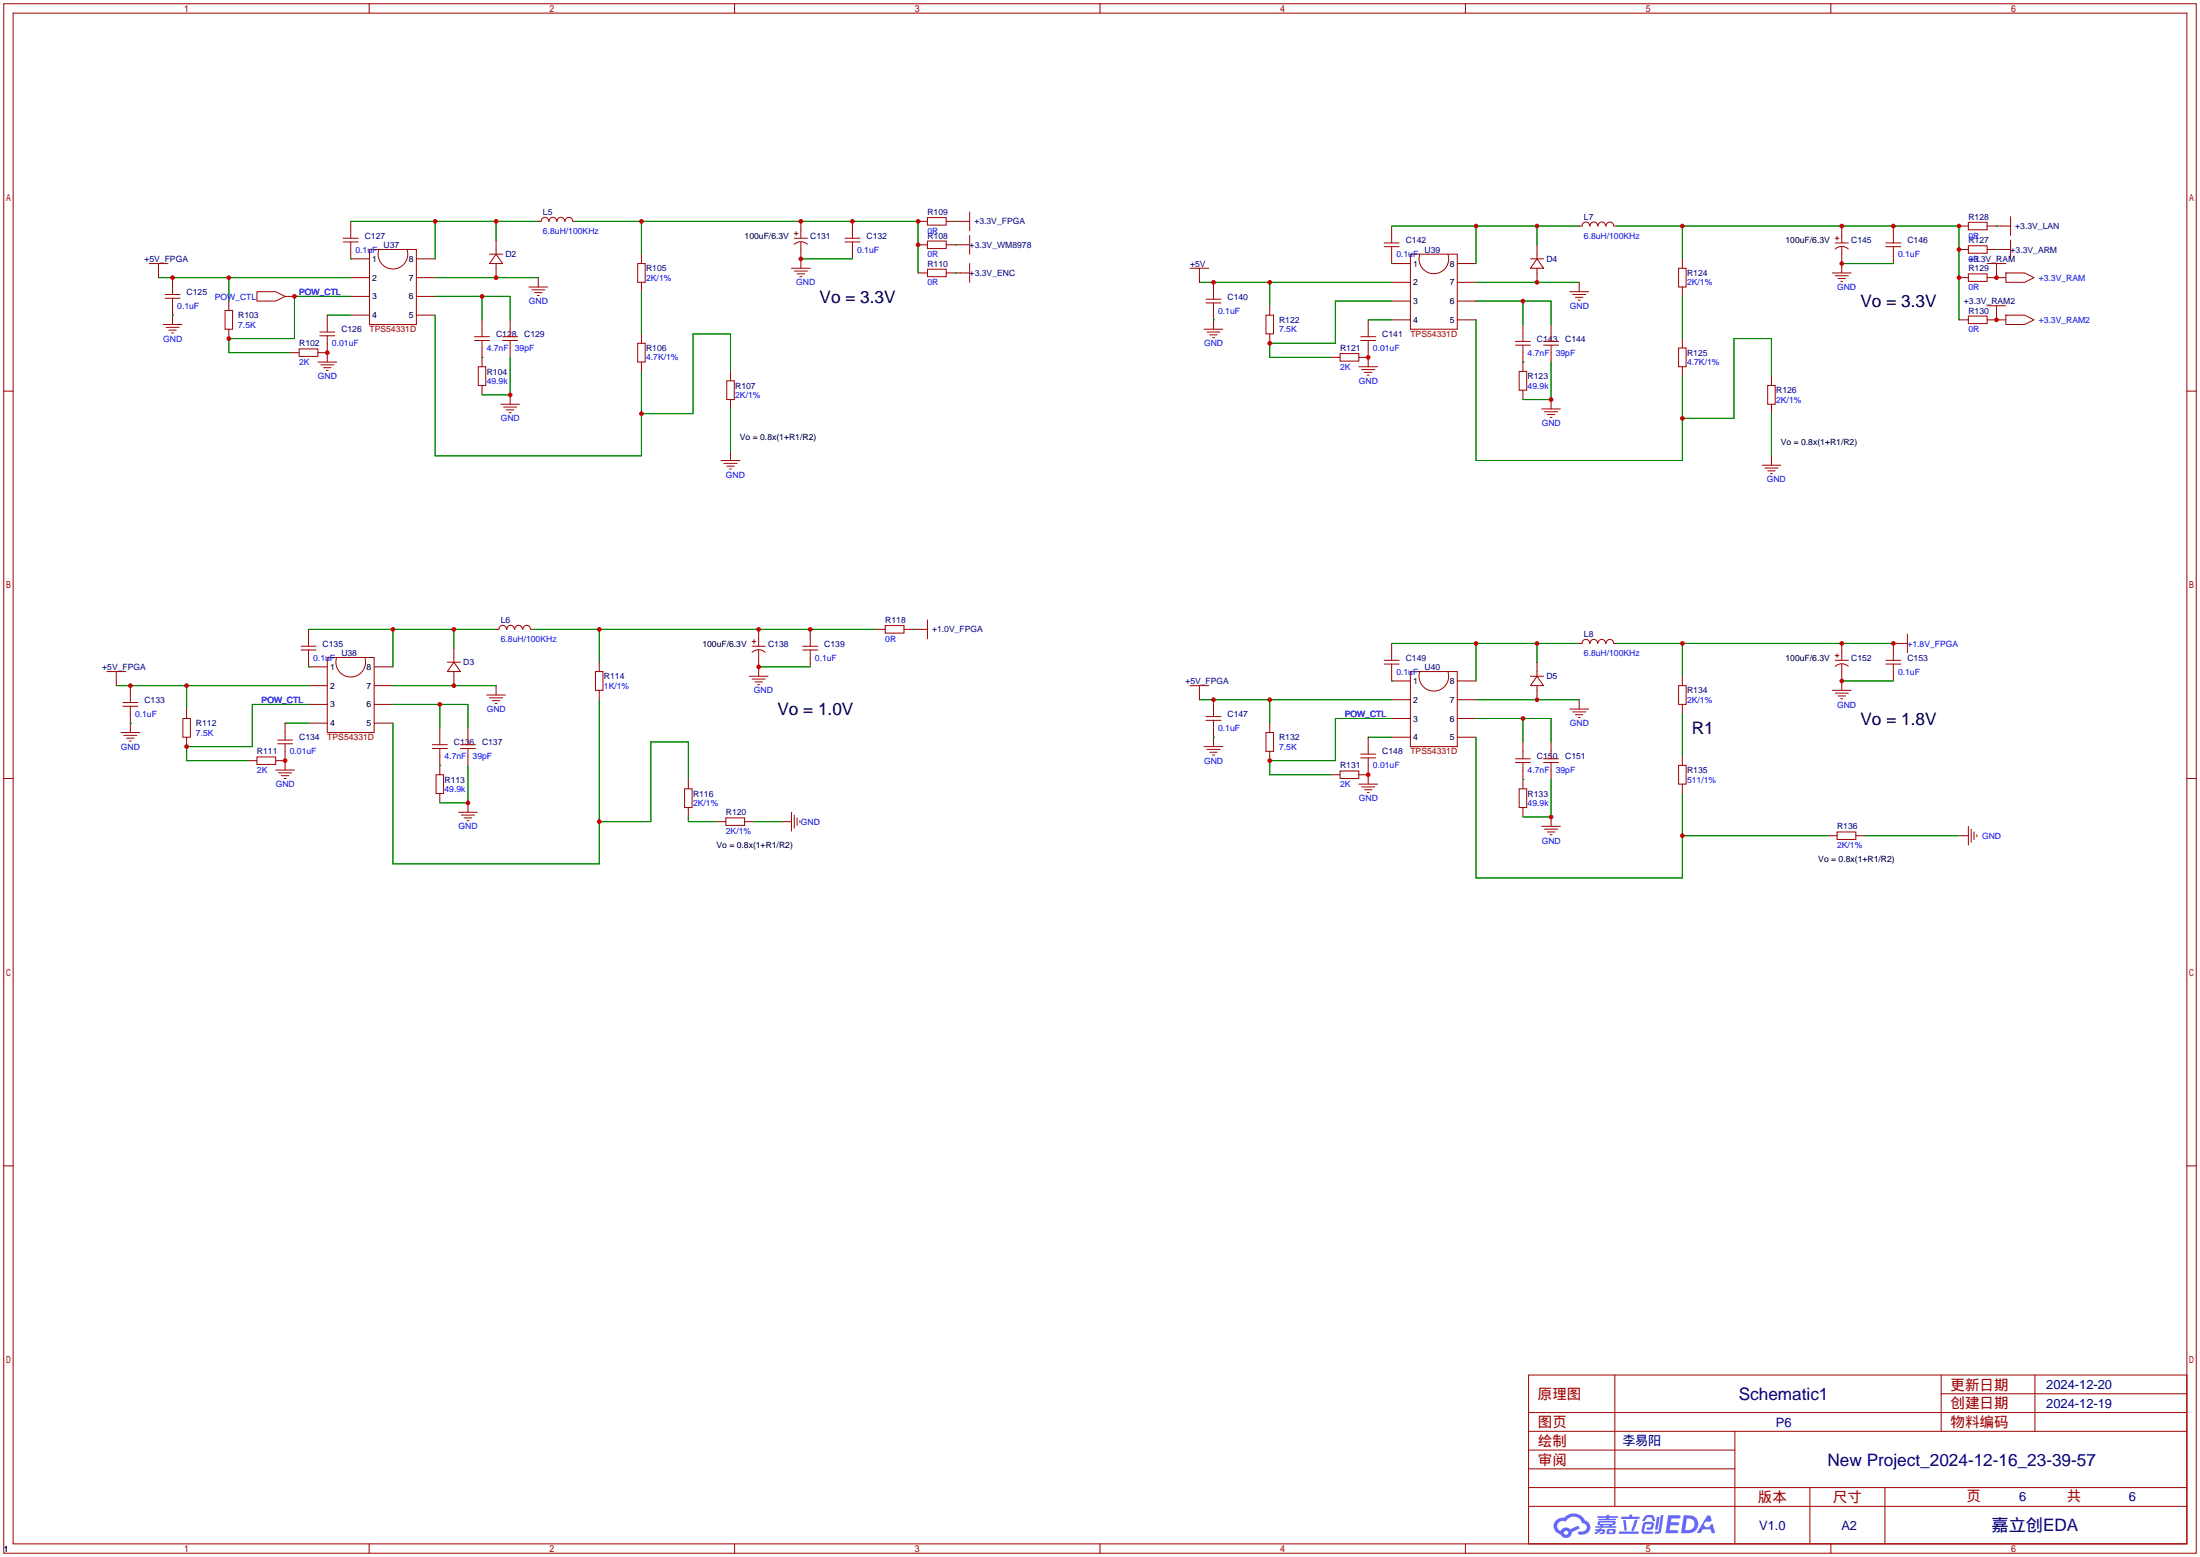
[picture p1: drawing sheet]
<svg xmlns="http://www.w3.org/2000/svg" width="596mm" height="422mm" viewBox="0 0 596 422" stroke-linecap="round" stroke-linejoin="round" font-family="sans-serif">
<g fill="none" stroke="#a10000" stroke-width=".27">
<path d="M1 1h593.9v419.6h-593.9zM3.6 3.6h588.7v414.5h-588.7zM100 1v2.6M199 1v2.6M297.9 1v2.6M396.9 1v2.6M495.9 1v2.6M1 105.9h2.6M592.3 105.9h2.6M1 210.8h2.6M592.3 210.8h2.6M1 315.7h2.6"/>
<path d="M592.3 315.7h2.6M414 372.4h178.3v45.7h-178.3zM437.4 372.4v35.5M525.8 372.4v15.2M525.8 377.4h66.5M551.2 372.4v15.2M414 392.7h55.9M414 387.6h178.3M414 397.8h55.9M414 382.5h178.3M469.9 387.6v30.5M100 418.1v2.5"/>
<path d="M199 418.1v2.5M297.9 418.1v2.5M396.9 418.1v2.5M414 407.9h178.3M414 402.8h178.3M490.2 402.8v15.3M495.9 418.1v2.5M510.5 402.8v15.3"/>
</g>
<g fill="#5487ff">
<path d="M451.8 410.3h2.7a.48 .48 0 0 1 .7 .5 .48 .48 0 0 1-.7 .4h-1.8l-.1 1 2.1 .1a.46 .46 0 0 1 .1 .6 .46 .46 0 0 1-.6 .2h-1.8l-.2 1.3h1.9a.43 .43 0 0 1 .5 .4 .43 .43 0 0 1-.5 .4h-3z"/>
<path d="M462.4 410.4h.8l.4 1.4-.7 .4a.84 .84 0 0 0-1.2 .2 .84 .84 0 0 0 .3 1.2 .84 .84 0 0 0 1.2-.4l.1-.3 .6-.3 .7 2.6h-1l-.3-1.1h-2.1l-.6 1.1h-1z"/>
<path d="M448.8 410.8h.7l-.5 3.2a.36 .36 0 0 1-.4 .3 .36 .36 0 0 1-.3-.3z"/>
<path d="M449.8 410.3h.8l-.7 4.3a1.04 1.04 0 0 1-1.8 .4l.2-.2 .8-.1 .1-.1z"/>
<path d="M445.5 410.6l.7-.3h1.4l.3 .3 .4 1.2-.7 .1-.3-1h-1l-.8 1h-.7z"/>
<path d="M445.1 412.5l.5-.4h1.7a.95 .95 0 0 1 .5 1.6l-.5 .5-1 .1a.32 .32 0 0 1-.3-.4 .32 .32 0 0 1 .3-.3h.8l.2-.8h-1.6l-.4 1.9 2.2 .1a.32 .32 0 0 1 .3 .3 .32 .32 0 0 1-.4 .3h-2.2l-.5-.3-.1-.5z"/>
<path d="M438.5 414.7h5.1a.33 .33 0 0 1 .3 .4 .33 .33 0 0 1-.4 .3h-4.8l-.2-.2z"/>
<path d="M442.8 411.6h.7l-.6 2a.98 .98 0 0 1-.7 1l-.3-.3z"/>
<path d="M439.6 411.6h.7l.3 2.6a.34 .34 0 0 1-.3 .4 .34 .34 0 0 1-.3-.3z"/>
<path d="M439.1 410.7h2.2l.3-.5h.5l-.1 .5h1.8a.32 .32 0 0 1 .3 .4 .32 .32 0 0 1-.3 .2h-4.5z"/>
<path d="M432.1 414.1l1.7-.2-.1 .2 1.1 .2-.2 1-1.3 .2v-.5h.7l.1-.4a.68 .68 0 0 0-1 .4l-1.1 .5-.2-.5 1-.4h-.7z"/>
<path d="M432.7 410.6h2.4l.1-.4h.7v.4h2.1l.3 .2-.3 .2h-2.2l-.1 .3h1.9l.2 .2-.2 .2h-4.6l-.1-.4h2.1v-.3h-2.2z"/>
<path d="M456 410.3l-.7 4.9h1.7a2.5 2.5 0 0 0 3-2.5 2.5 2.5 0 0 0-3.1-2.4zM456.9 411.2a1.65 1.65 0 0 1 2.1 1.7 1.65 1.65 0 0 1-2.2 1.5h-.4z"/>
<path d="M432.8 412.1l-.1 .8 .7 .1 .1 .3h-1.4l.1 .4h5.4l.3-.1-.3-.3h-1.1l.1-.2a.77 .77 0 0 0 .9-.3 .77 .77 0 0 0 0-.9h-4.2zM433.4 412.3l3.5 .1-.2 .3h-3.2zM434.2 413h1.7l-.2 .3h-1.4z"/>
<path d="M435.3 414.2l-.2 1.1a2.66 2.66 0 0 0 2.1 .1l.4-.9-.1-.4-1.7-.1zM435.9 414.5h.8l.1 .3-.2 .2h-.8z"/>
<path d="M421.5 411.7a2.23 2.23 0 0 0-.6 2.3 2.23 2.23 0 0 0 1.8 1.5 1.58 1.58 0 0 0 1.8 1 1.58 1.58 0 0 0 1.2-1.6l2.2-1-.4-.8-2.1 1a1.65 1.65 0 0 0-2.7 .5 1.47 1.47 0 0 1-.7-2.1 1.47 1.47 0 0 1 2.2-.4 2.35 2.35 0 0 1 2.3-1.4 2.35 2.35 0 0 1 2.1 1.8 1.12 1.12 0 0 1 1.2 1 1.12 1.12 0 0 1-1.1 1.2h-.7a.45 .45 0 0 0-.6 .4 .45 .45 0 0 0 .4 .5 2.12 2.12 0 0 0 2.5-.9 2.12 2.12 0 0 0-.3-2.6 1.92 1.92 0 0 1-1.3-1.3 3.4 3.4 0 0 0-5 .2l-1.2 .1zM423.6 415.1a.6 .6 0 0 1 1.2 0 .6 .6 0 0 1-1.2 0z"/>
</g>
<g fill="none" stroke="#a10000" stroke-width=".27">
<path d="M146.6 59.9a1.01 1.01 0 0 1 1-1.1 1.01 1.01 0 0 1 1 1.1M148.7 59.9a1.01 1.01 0 0 1 1.1-1.1 1.01 1.01 0 0 1 1 1.1M150.9 59.9a1.01 1.01 0 0 1 1-1.1 1.01 1.01 0 0 1 1 1.1M153.1 59.9a1.01 1.01 0 0 1 1-1 1.01 1.01 0 0 1 1 1M251.2 58.9h5.1v2.1h-5.1zM260.1 59.9h2.5M262.6 57.4v5.1M544.6 58.7v5.1M40.4 71.4h5.1M42.9 71.4v2.5M44.7 79.8h4.1M46.7 77.7v2.1"/>
<path d="M69.6 79h5.1l2.5 1.3-2.5 1.2h-5.1zM93 65.5h4M93 64.5h4M95 62.5v2M95 65.5v2.1M100.1 67.6h12.7v20.3h-12.7zM102.6 67.6a4 4 0 0 0 3.8 5.3 4 4 0 0 0 3.8-5.3M132.6 68.8h3.5M134.4 68.8l1.7 2.6h-3.5zM134.4 67.6v1.2M134.4 71.4v1.2M143.3 77.7h5"/>
<path d="M144 78.5h3.6M144.8 79.2h2M172.7 71.4h2.1v5.1h-2.1zM214.4 72.6h5.1M215.1 64.5h3.6M215.1 63.2h1.1M215.1 73.4h3.6M215.6 62.7v1.1M215.9 74.2h2M216.7 74.9h.5M216.9 62.5v2M216.9 65.5v2.1"/>
<path d="M218.7 66.2a2.54 2.54 0 0 0-3.6 0M228.9 65.5h4M228.9 64.5h4M230.9 62.5v2M230.9 65.5v2.1M251.2 65.3h5.1v2h-5.1zM251.2 72.9h5.1v2h-5.1zM260.1 66.3h2.5M260.1 73.9h2.5M262.6 63.8v5M262.6 71.4v5.1M322.3 72.6h5.1"/>
<path d="M324.9 72.6v2.6M328.7 79v2M374.9 66.8h4.1M374.9 65.8h4.1M376.9 63.8v2M376.9 66.8v2M382 68.8h12.7v20.4h-12.7zM384.6 68.8a4 4 0 0 0 3.8 5.3 4 4 0 0 0 3.8-5.3M414.5 70.1h3.6M416.3 70.1l1.8 2.5h-3.6zM416.3 68.8v1.3M416.3 72.6v1.3"/>
<path d="M425.2 79h5.1M426 79.8h3.5M428.5 61.2a1.01 1.01 0 0 1 1-1.1 1.01 1.01 0 0 1 1.1 1.1M430.7 61.2a1.01 1.01 0 0 1 1-1.1 1.01 1.01 0 0 1 1 1.1M432.8 61.2a1.01 1.01 0 0 1 1-1.1 1.01 1.01 0 0 1 1.1 1.1M435 61.2a1.01 1.01 0 0 1 1-1.1 1.01 1.01 0 0 1 1.1 1.1M454.7 72.6h2v5.1h-2zM496.3 73.9h5.1M497.1 64.5h1M497.1 65.8h3.5M497.1 74.7h3.5M497.6 64v1"/>
<path d="M497.8 75.4h2.1M498.6 76.2h.5M498.9 63.8v2M498.9 66.8v2M500.6 67.4a2.54 2.54 0 0 0-3.5 0M510.8 66.8h4.1M510.8 65.8h4.1M512.8 63.8v2M512.8 66.8v2M533.1 66.5h5.1v2.1h-5.1zM533.1 60.2h5.1v2h-5.1zM533.1 74.2h5.1v2h-5.1z"/>
<path d="M538.2 71.4h5.1M540.8 71.4v2.5M542 67.6h2.6M542 61.2h2.6M543.3 73.9h5.1l2.5 1.3-2.5 1.3h-5.1zM544.6 65v5.1M44.2 87.9h5.1M44.7 80.8h4.1M45 88.6h3.5M45.7 89.4h2.1M46.5 90.2h.5M46.7 80.8v2"/>
<path d="M61 84.1h2v5.1h-2zM81 94.5h5.1v2h-5.1zM86.1 98h5.1M86.6 90.9h4.1M86.6 89.9h4.1M86.9 98.8h3.5M87.6 99.6h2.1M88.6 87.9v2M88.6 90.9v2.1M128.5 92.2h4.1M128.5 91.2h4.1M129.5 99.3h2.1v5.1h-2.1z"/>
<path d="M130.6 89.2v2M130.6 92.2v2M136.1 92.2h4.1M136.1 91.2h4.1M138.2 89.2v2M138.2 92.2v2M145.5 80h.5M172.7 93h2.1v5h-2.1zM326.1 89.2h5.1M326.6 82h4.1M326.6 81h4.1M326.9 89.9h3.6"/>
<path d="M327.7 90.7h2M328.4 91.4h.5M328.7 82v2.1M342.9 85.3h2v5.1h-2zM363 95.8h5v2h-5zM368 99.3h5.1M368.6 92.2h4M368.6 91.2h4M370.6 89.2v2M370.6 92.2v2M410.5 93.5h4M410.5 92.5h4"/>
<path d="M412.5 90.4v2.1M412.5 93.5v2M418.1 93.5h4M418.1 92.5h4M420.1 90.4v2.1M420.1 93.5v2M426.7 80.5h2.1M427.5 81.3h.5M454.7 94.2h2v5.1h-2zM533.1 85.6h5.1v2h-5.1zM538.2 82.8h5.1M540.8 82.8v2.5"/>
<path d="M543.3 85.3h5.1l2.5 1.3-2.5 1.3h-5.1zM88.4 100.3h.5M135.6 109.5h5.1M136.4 110.2h3.6M137.2 111h2M137.9 111.8h.5M196.8 103.1h2.1v5.1h-2.1zM368.8 100.1h3.6M369.6 100.8h2M370.3 101.6h.5M411.5 100.6h2v5.1h-2zM417.6 110.7h5.1"/>
<path d="M418.3 111.5h3.6M419.1 112.3h2M419.9 113h.5M478.8 104.4h2v5.1h-2zM195.3 124.7h5.1M196.1 125.5h3.5M196.8 126.2h2.1M197.6 127h.5M477.3 126h5M478 126.7h3.6M478.8 127.5h2M479.6 128.3h.5"/>
<path d="M81.5 176h4.1M81.5 175h4.1M83.6 173v2M83.6 176v2.1M88.6 178.1h12.7v20.3h-12.7zM91.2 178.1a4 4 0 0 0 3.8 5.2 4 4 0 0 0 3.8-5.2M121.2 179.3h3.5M122.9 179.3l1.8 2.6h-3.5zM122.9 178.1v1.2M135.2 170.4a1.01 1.01 0 0 1 1-1.1 1.01 1.01 0 0 1 1 1.1M137.3 170.4a1.01 1.01 0 0 1 1-1.1 1.01 1.01 0 0 1 1 1.1M139.5 170.4a1.01 1.01 0 0 1 1-1.1 1.01 1.01 0 0 1 1 1.1"/>
<path d="M141.7 170.4a1.01 1.01 0 0 1 1-1.1 1.01 1.01 0 0 1 1 1.1M203.7 175h3.6M203.7 173.7h1M204.2 173.2v1M205.5 173v2M205.5 176v2.1M207.2 176.6a2.54 2.54 0 0 0-3.5 .1M217.4 176h4.1M217.4 175h4.1M219.5 173v2M219.5 176v2.1M239.8 169.4h5.1v2h-5.1z"/>
<path d="M248.7 170.4h2.5M251.2 167.9v5.1M374.9 179.8h4.1M374.9 178.8h4.1M376.9 176.8v2M376.9 179.8v2.1M428.5 174.2a1.01 1.01 0 0 1 1-1.1 1.01 1.01 0 0 1 1.1 1.1M430.7 174.2a1.01 1.01 0 0 1 1-1.1 1.01 1.01 0 0 1 1 1.1M432.8 174.2a1.01 1.01 0 0 1 1-1.1 1.01 1.01 0 0 1 1.1 1.1M435 174.2a1.01 1.01 0 0 1 1-1 1.01 1.01 0 0 1 1.1 1M497.1 178.8h3.5M497.1 177.5h1"/>
<path d="M497.6 177v1.1M498.9 176.8v2M498.9 179.8v2.1M510.8 179.8h4.1M510.8 178.8h4.1M512.8 176.8v2M512.8 179.8v2.1M514.1 174.2h2.5M516.6 171.7v5.1M29 181.9h5M31.5 181.9v2.5M32.8 198.4h5"/>
<path d="M33.3 191.3h4M33.3 190.2h4M33.5 199.1h3.6M34.3 199.9h2M35.3 188.2v2M35.3 191.3v2M49.5 194.6h2.1v5h-2.1zM77.2 198.4v2M119.1 199.6v2.1M122.9 181.9v1.2M126.7 199.6v2.1M131.8 188.2h5.1"/>
<path d="M132.6 189h3.5M133.3 189.7h2.1M134.1 190.5h.5M161.3 181.9h2v5h-2zM202.9 183.1h5.1M203.7 183.9h3.6M204.5 184.7h2M205.2 185.4h.5M322.3 185.7h5.1M324.9 185.7v2.5M326.6 195.1h4.1M326.6 194.1h4.1"/>
<path d="M328.7 192v2.1M328.7 195.1v2M342.9 198.4h2v5.1h-2zM382 181.9h12.7v20.3h-12.7zM384.6 181.9a4 4 0 0 0 3.8 5.3 4 4 0 0 0 3.8-5.3M414.5 183.1h3.6M416.3 183.1l1.8 2.6h-3.6zM416.3 181.9v1.2M416.3 185.7v1.2M425.2 192h5.1M426 192.8h3.5M426.7 193.5h2.1"/>
<path d="M427.5 194.3h.5M454.7 185.7h2v5.1h-2zM496.3 186.9h5.1M497.1 187.7h3.5M497.8 188.5h2.1M498.6 189.2h.5M500.6 180.5a2.54 2.54 0 0 0-3.5 0M35.1 200.7h.5M69.6 205h5.1v2h-5.1zM74.7 208.5h5.1M75.2 201.4h4M75.2 200.4h4"/>
<path d="M75.4 209.3h3.6M76.2 210.1h2M77 210.8h.5M77.2 201.4v2.1M117.1 202.7h4.1M117.1 201.7h4.1M118.1 209.8h2v5.1h-2zM119.1 202.7v2M124.2 220h5.1M124.7 202.7h4.1M124.7 201.7h4.1M126.7 202.7v2"/>
<path d="M185.4 213.6h2.1v5.1h-2.1zM214.4 220v5M326.1 202.2h5.1M326.9 202.9h3.6M327.7 203.7h2M328.4 204.5h.5M363 208.8h5v2h-5zM368 212.3h5.1M368.6 205.2h4M368.6 204.2h4M368.8 213.1h3.6M369.6 213.9h2"/>
<path d="M370.3 214.6h.5M370.6 202.2v2M370.6 205.2v2.1M410.5 206.5h4M410.5 205.5h4M411.5 213.6h2v5.1h-2zM412.5 203.5v2M412.5 206.5v2M418.1 206.5h4M418.1 205.5h4M420.1 203.5v2M420.1 206.5v2"/>
<path d="M454.7 207.3h2v5h-2zM125 220.7h3.5M125.7 221.5h2.1M126.5 222.2h.5M196.6 221.5h5.1v2h-5.1zM215.1 220.7v3.6M215.9 221.5v2M216.7 222.2v.6M417.6 223.8h5.1M418.3 224.5h3.6M419.1 225.3h2M419.9 226.1h.5"/>
<path d="M497.6 225.3h5.1v2h-5.1zM533.1 223.8v5.1M533.9 224.5v3.6M534.7 225.3v2M535.4 226.1v.5"/>
</g>
<g fill="none" stroke="#870000" stroke-width=".27">
<path d="M95 59.9v2.6M145.8 59.9h.8M155.2 59.9h.8M216.9 59.9v2.6M230.9 59.9v2.6M248.7 59.9h2.5M256.3 59.9h3.8M42.9 73.9v1.3M46.7 75.2v2.5M95 75.2h5.1M95 67.6v2.5h5.1M112.8 75.2h5.1"/>
<path d="M112.8 70.1h5.1M134.4 65v2.6M134.4 72.6v2.6M145.8 75.2v2.5M173.7 68.8v2.6M173.7 76.5v2.5M216.9 67.6v5M230.9 67.6v2.5M248.7 66.3h2.5M248.7 73.9h2.5M256.3 66.3h3.8M256.3 73.9h3.8"/>
<path d="M324.9 75.2v1.3M328.7 76.5v2.5M376.9 76.5h5.1M376.9 68.8v2.6h5.1M376.9 61.2v2.6M394.7 76.5h5.1M394.7 71.4h5.1M416.3 66.3v2.5M416.3 73.9v2.6M427.7 76.5v2.5M427.7 61.2h.8M437.1 61.2h.8"/>
<path d="M455.7 70.1v2.5M455.7 77.7v2.6M498.9 61.2v2.6M498.9 68.8v5.1M512.8 61.2v2.6M512.8 68.8v2.6M530.6 75.2h2.5M530.6 61.2h2.5M530.6 67.6h2.5M538.2 75.2h5.1M538.2 61.2h3.8M538.2 67.6h3.8"/>
<path d="M540.8 73.9v1.3M46.7 82.8v5.1M62 81.5v2.6M62 89.2v2.5M77.2 80.3h2.6M78.5 95.5h2.5M86.1 95.5h2.5M88.6 85.3v2.6M88.6 93v5M95 80.3h5.1M95 85.3h5.1M112.8 80.3h5.1"/>
<path d="M112.8 85.3h5.1M130.6 86.6v2.6M130.6 94.2v5.1M138.2 86.6v2.6M138.2 94.2v2.6M173.7 90.4v2.6M173.7 98v2.6M328.7 84.1v5.1M343.9 82.8v2.5M343.9 90.4v2.6M360.4 96.8h2.6M368 96.8h2.6"/>
<path d="M370.6 86.6v2.6M370.6 94.2v5.1M376.9 81.5h5.1M376.9 86.6h5.1M394.7 81.5h5.1M394.7 86.6h5.1M412.5 87.9v2.5M412.5 95.5v5.1M420.1 87.9v2.5M420.1 95.5v2.5M455.7 91.7v2.5M455.7 99.3v2.6"/>
<path d="M530.6 86.6h2.5M538.2 86.6h5.1M540.8 85.3v1.3M130.6 104.4v2.5M138.2 106.9v2.6M197.9 100.6v2.5M197.9 108.2v2.5M412.5 105.7v2.5M420.1 108.2v2.5M479.8 101.9v2.5M479.8 109.5v2.5M197.9 122.2v2.5"/>
<path d="M479.8 123.4v2.6M83.6 178.1v2.5h5M83.6 170.4v2.6M122.9 175.5v2.6M134.4 170.4h.7M143.8 170.4h.7M162.3 179.3v2.6M205.5 170.4v2.6M205.5 178.1v5M219.5 170.4v2.6M219.5 178.1v2.5M237.2 170.4h2.6"/>
<path d="M244.9 170.4h3.8M376.9 174.2v2.6M416.3 179.3v2.6M427.7 174.2h.8M437.1 174.2h.8M498.9 174.2v2.6M514.1 174.2h-1.3v2.6M31.5 184.4v1.3M35.3 185.7v2.5M35.3 193.3v5.1M50.5 192v2.6M50.5 199.6v2.6"/>
<path d="M77.2 195.8v2.6M83.6 185.7h5M83.6 190.8h5M83.6 195.8h5M101.3 185.7h5.1M101.3 180.6h5.1M101.3 190.8h5.1M101.3 195.8h5.1M119.1 197.1v2.5M122.9 183.1v2.6M126.7 197.1v2.5M134.4 185.7v2.5"/>
<path d="M162.3 186.9v2.6M324.9 188.2v1.3M328.7 189.5v2.5M328.7 197.1v5.1M343.9 195.8v2.6M370.6 199.6v2.6M376.9 181.9v2.5h5.1M376.9 189.5h5.1M376.9 194.6h5.1M376.9 199.6h5.1M394.7 189.5h5.1M394.7 184.4h5.1"/>
<path d="M394.7 194.6h5.1M394.7 199.6h5.1M416.3 186.9v2.6M427.7 189.5v2.5M455.7 183.1v2.6M455.7 190.8v2.5M498.9 181.9v5M512.8 181.9v2.5M67.1 206h2.5M74.7 206h2.5M77.2 203.5v5M119.1 204.7v5.1"/>
<path d="M119.1 214.9v2.5M126.7 204.7v2.6M126.7 217.4v2.6M186.4 211.1v2.5M186.4 218.7v2.5M343.9 203.5v2.5M360.4 209.8h2.6M368 209.8h2.6M370.6 207.3v5M412.5 200.9v2.6M412.5 208.5v5.1M412.5 218.7v2.5"/>
<path d="M420.1 200.9v2.6M420.1 208.5v2.6M455.7 204.7v2.6M455.7 212.3v2.6M194.1 222.5h2.5M201.7 222.5h2.5M211.8 222.5h2.6M420.1 221.2v2.6M495 226.3h2.6M502.7 226.3h2.5M530.6 226.3h2.5"/>
</g>
<g fill="none" stroke="#008700" stroke-width=".27">
<path d="M95 59.9h50.8M117.9 59.9v10.2M134.4 59.9v5.1M156 59.9h92.7v14M173.7 59.9v8.9M258.8 59.9h.1M42.9 75.2h52.1M62 75.2v6.3M95 70.1h.1M117.9 75.2h27.9M173.7 79v11.4M216.9 70.1h14"/>
<path d="M258.8 66.3h.1M258.8 73.9h.1M324.9 76.5h52M343.9 76.5v6.3M376.9 71.4h.1M376.9 61.2h50.8M399.8 76.5h27.9M399.8 61.2v10.2M416.3 61.2v5.1M437.9 61.2h92.7v25.4M455.7 61.2v8.9M498.9 71.4h13.9"/>
<path d="M540.8 67.6h.1M540.8 61.2h.1M540.8 75.2h.1M46.7 85.3h.1M88.6 95.5h.1M88.6 85.3h6.4M95 80.3h-15.2v11.4h-17.8v3.8h16.5M117.9 80.3h20.3v6.3M117.9 85.3v38.1h55.8v-22.8M130.6 96.8h.1M130.6 80.3v6.3M138.2 96.8v10.1h-7.6"/>
<path d="M328.7 86.6h.1M370.6 96.8h.1M370.6 86.6h6.3M376.9 81.5h-15.2v11.5h-17.8v3.8h16.5M399.8 81.5h20.3v6.4M399.8 86.6v38.1h55.9v-22.8M412.5 98h.1M412.5 81.5v6.4M420.1 98v10.2h-7.6M455.7 80.3v11.4M540.8 86.6h.1M197.9 100.6v-10.2h-10.2v21.6h-14"/>
<path d="M197.9 110.7v11.5M479.8 101.9v-10.2h-10.2v21.6h-13.9M479.8 112v11.4M83.6 170.4h50.8M106.4 170.4v10.2M122.9 170.4v5.1M144.5 170.4h92.7M162.3 170.4v8.9M247.4 170.4h.1M376.9 174.2h50.8M399.8 174.2v10.2M416.3 174.2v5.1"/>
<path d="M437.9 174.2h74.9M455.7 174.2v8.9M31.5 185.7h52.1M35.3 195.8h.1M50.5 185.7v6.3M77.2 195.8h6.4M83.6 180.6h.1M83.6 190.8h-15.3v11.4h-17.8v3.8h16.6M106.4 185.7h28M106.4 190.8h20.3v6.3M119.1 190.8v6.3M162.3 189.5v44.4h-55.9v-38.1"/>
<path d="M205.5 180.6h14M324.9 189.5h52M328.7 199.6h.1M343.9 189.5v6.3M370.6 199.6h6.3M376.9 184.4h.1M376.9 194.6h-15.2v11.4h-17.8v3.8h16.5M399.8 199.6v38.1h55.9v-22.8M399.8 194.6h20.3v6.3M399.8 189.5h27.9M412.5 194.6v6.3M455.7 193.3v11.4"/>
<path d="M498.9 184.4h13.9M77.2 206h.1M119.1 207.3h.1M126.7 207.3v10.1h-7.6M186.4 211.1v-10.2h-10.1v21.6h-14M370.6 209.8h.1M412.5 211.1h.1M420.1 211.1v10.1h-7.6M186.4 221.2v1.3h7.7M204.2 222.5h7.6M455.7 226.3h39.3M505.2 226.3h25.4"/>
</g>
<g fill="#c00">
<circle cx="62" cy="75.2" r=".63"/>
<circle cx="46.7" cy="75.2" r=".63"/>
<circle cx="88.6" cy="95.5" r=".63"/>
<circle cx="79.8" cy="80.3" r=".63"/>
<circle cx="62" cy="91.7" r=".63"/>
<circle cx="117.9" cy="59.9" r=".63"/>
<circle cx="134.4" cy="59.9" r=".63"/>
<circle cx="134.4" cy="75.2" r=".63"/>
<circle cx="130.6" cy="80.3" r=".63"/>
<circle cx="138.2" cy="106.9" r=".63"/>
<circle cx="173.7" cy="59.9" r=".63"/>
<circle cx="216.9" cy="59.9" r=".63"/>
<circle cx="230.9" cy="59.9" r=".63"/>
<circle cx="248.7" cy="59.9" r=".63"/>
<circle cx="248.7" cy="66.3" r=".63"/>
<circle cx="173.7" cy="112" r=".63"/>
<circle cx="216.9" cy="70.1" r=".63"/>
<circle cx="50.5" cy="185.7" r=".63"/>
<circle cx="35.3" cy="185.7" r=".63"/>
<circle cx="77.2" cy="206" r=".63"/>
<circle cx="50.5" cy="202.2" r=".63"/>
<circle cx="106.4" cy="170.4" r=".63"/>
<circle cx="122.9" cy="170.4" r=".63"/>
<circle cx="122.9" cy="185.7" r=".63"/>
<circle cx="119.1" cy="190.8" r=".63"/>
<circle cx="126.7" cy="217.4" r=".63"/>
<circle cx="162.3" cy="170.4" r=".63"/>
<circle cx="205.5" cy="170.4" r=".63"/>
<circle cx="219.5" cy="170.4" r=".63"/>
<circle cx="162.3" cy="222.5" r=".63"/>
<circle cx="205.5" cy="180.6" r=".63"/>
<circle cx="343.9" cy="76.5" r=".63"/>
<circle cx="328.7" cy="76.5" r=".63"/>
<circle cx="370.6" cy="96.8" r=".63"/>
<circle cx="343.9" cy="93" r=".63"/>
<circle cx="399.8" cy="61.2" r=".63"/>
<circle cx="416.3" cy="61.2" r=".63"/>
<circle cx="416.3" cy="76.5" r=".63"/>
<circle cx="412.5" cy="81.5" r=".63"/>
<circle cx="420.1" cy="108.2" r=".63"/>
<circle cx="455.7" cy="61.2" r=".63"/>
<circle cx="498.9" cy="61.2" r=".63"/>
<circle cx="512.8" cy="61.2" r=".63"/>
<circle cx="530.6" cy="61.2" r=".63"/>
<circle cx="530.6" cy="67.6" r=".63"/>
<circle cx="530.6" cy="75.2" r=".63"/>
<circle cx="455.7" cy="113.3" r=".63"/>
<circle cx="498.9" cy="71.4" r=".63"/>
<circle cx="540.8" cy="75.2" r=".63"/>
<circle cx="540.8" cy="86.6" r=".63"/>
<circle cx="343.9" cy="189.5" r=".63"/>
<circle cx="328.7" cy="189.5" r=".63"/>
<circle cx="370.6" cy="209.8" r=".63"/>
<circle cx="343.9" cy="206" r=".63"/>
<circle cx="399.8" cy="174.2" r=".63"/>
<circle cx="416.3" cy="174.2" r=".63"/>
<circle cx="416.3" cy="189.5" r=".63"/>
<circle cx="412.5" cy="194.6" r=".63"/>
<circle cx="420.1" cy="221.2" r=".63"/>
<circle cx="455.7" cy="174.2" r=".63"/>
<circle cx="498.9" cy="174.2" r=".63"/>
<circle cx="512.8" cy="174.2" r=".63"/>
<circle cx="455.7" cy="226.3" r=".63"/>
<circle cx="498.9" cy="184.4" r=".63"/>
</g>
<g font-size="4.7">
<text x="222" y="82">Vo = 3.3V</text>
<text x="503.9" y="83.2">Vo = 3.3V</text>
<text x="210.6" y="193.7">Vo = 1.0V</text>
<text x="503.9" y="196.3">Vo = 1.8V</text>
<text x="458.2" y="198.8">R1</text>
</g>
<g font-size="4.7" fill="#000080">
<text x="470.9" y="379.1">Schematic1</text>
<text x="495" y="396.9">New Project_2024-12-16_23-39-57</text>
<text x="539.4" y="414.7">嘉立创EDA</text>
</g>
<g font-size="3.9" fill="#a00000">
<text x="528.3" y="376.3">更新日期</text>
<text x="416.6" y="378.9">原理图</text>
<text x="528.3" y="381.4">创建日期</text>
<text x="416.6" y="386.5">图页</text>
<text x="528.3" y="386.5">物料编码</text>
<text x="416.6" y="391.6">绘制</text>
<text x="416.6" y="396.7">审阅</text>
<text x="476.1" y="406.8">版本</text>
<text x="496.5" y="406.8">尺寸</text>
<text x="532.6" y="406.6">页</text>
<text x="559.8" y="406.6">共</text>
</g>
<g font-size="3.5" fill="#000080">
<text x="554.2" y="376.2">2024-12-20</text>
<text x="554.2" y="381.3">2024-12-19</text>
<text x="481" y="386.3">P6</text>
<text x="439.4" y="391.4">李易阳</text>
<text x="546.9" y="406.4">6</text>
<text x="576.6" y="406.4">6</text>
<text x="476.5" y="414.3">V1.0</text>
<text x="498.8" y="414.3">A2</text>
</g>
<g font-size="2.3" fill="#000080">
<text x="147.1" y="58.3">L5</text>
<text x="251.2" y="58.3">R109</text>
<text x="429" y="59.5">L7</text>
<text x="533.1" y="59.5">R128</text>
<text x="98.8" y="64.6">C127</text>
<text x="219.5" y="64.6">C131</text>
<text x="234.7" y="64.6">C132</text>
<text x="251.2" y="64.6">R108</text>
<text x="263.9" y="60.8">+3.3V_FPGA</text>
<text x="380.7" y="65.9">C142</text>
<text x="501.4" y="65.9">C145</text>
<text x="516.6" y="65.9">C146</text>
<text x="533.1" y="65.9">R127</text>
<text x="545.8" y="62.1">+3.3V_LAN</text>
<text x="39.1" y="71">+5V_FPGA</text>
<text x="103.9" y="67.1">U37</text>
<text x="136.9" y="69.7">D2</text>
<text x="262.6" y="67.1">+3.3V_WM8978</text>
<text x="385.8" y="68.4">U39</text>
<text x="418.8" y="71">D4</text>
<text x="533.2" y="71">+3.3V_RAM</text>
<text x="544.6" y="68.4">+3.3V_ARM</text>
<text x="175" y="73.5">R105</text>
<text x="251.2" y="72.2">R110</text>
<text x="262.6" y="74.8">+3.3V_ENC</text>
<text x="322.3" y="72.2">+5V</text>
<text x="456.9" y="74.8">R124</text>
<text x="533.1" y="73.5">R129</text>
<text x="50.5" y="79.8">C125</text>
<text x="332.5" y="81.1">C140</text>
<text x="531.9" y="82.4">+3.3V_RAM2</text>
<text x="64.5" y="86.2">R103</text>
<text x="346.5" y="87.5">R122</text>
<text x="533.1" y="84.9">R130</text>
<text x="81" y="93.8">R102</text>
<text x="92.5" y="90">C126</text>
<text x="134.4" y="91.3">C128</text>
<text x="142" y="91.3">C129</text>
<text x="175" y="95.1">R106</text>
<text x="363" y="95.1">R121</text>
<text x="374.4" y="91.3">C141</text>
<text x="416.3" y="92.5">C143</text>
<text x="423.9" y="92.5">C144</text>
<text x="131.8" y="101.4">R104</text>
<text x="456.9" y="96.4">R125</text>
<text x="199.1" y="105.2">R107</text>
<text x="413.8" y="102.7">R123</text>
<text x="481.1" y="106.5">R126</text>
<text x="135.6" y="168.7">L6</text>
<text x="239.8" y="168.7">R118</text>
<text x="252.5" y="171.3">+1.0V_FPGA</text>
<text x="429" y="172.6">L8</text>
<text x="87.4" y="175.1">C135</text>
<text x="92.5" y="177.6">U38</text>
<text x="208" y="175.1">C138</text>
<text x="223.3" y="175.1">C139</text>
<text x="380.7" y="178.9">C149</text>
<text x="501.4" y="178.9">C152</text>
<text x="516.6" y="178.9">C153</text>
<text x="27.7" y="181.4">+5V_FPGA</text>
<text x="125.5" y="180.2">D3</text>
<text x="163.6" y="184">R114</text>
<text x="321.1" y="185.3">+5V_FPGA</text>
<text x="385.8" y="181.4">U40</text>
<text x="418.8" y="184">D5</text>
<text x="39.1" y="190.3">C133</text>
<text x="456.9" y="187.8">R134</text>
<text x="53.1" y="196.7">R112</text>
<text x="332.5" y="194.1">C147</text>
<text x="81" y="200.5">C134</text>
<text x="122.9" y="201.8">C136</text>
<text x="130.6" y="201.8">C137</text>
<text x="346.5" y="200.5">R132</text>
<text x="69.6" y="204.3">R111</text>
<text x="363" y="208.1">R131</text>
<text x="374.4" y="204.3">C148</text>
<text x="416.3" y="205.6">C150</text>
<text x="423.9" y="205.6">C151</text>
<text x="456.9" y="209.4">R135</text>
<text x="120.4" y="211.9">R113</text>
<text x="187.7" y="215.7">R116</text>
<text x="413.8" y="215.7">R133</text>
<text x="196.6" y="220.8">R120</text>
<text x="497.6" y="224.6">R136</text>
<text x="1" y="420.2">1</text>
</g>
<g font-size="2.3" fill="#00f">
<text x="147.1" y="63.3">6.8uH/100KHz</text>
<text x="251.2" y="63.3">0R</text>
<text x="429" y="64.6">6.8uH/100KHz</text>
<text x="533.1" y="64.6">0R</text>
<text x="96.3" y="68.4">0.1uF</text>
<text x="232.2" y="68.4">0.1uF</text>
<text x="251.2" y="69.7">0R</text>
<text x="378.2" y="69.7">0.1uF</text>
<text x="514.1" y="69.7">0.1uF</text>
<text x="533.1" y="71">0R</text>
<text x="175" y="76">2K/1%</text>
<text x="215.6" y="77.3">GND</text>
<text x="251.2" y="77.3">0R</text>
<text x="456.9" y="77.3">2K/1%</text>
<text x="552.2" y="76">+3.3V_RAM</text>
<text x="48" y="83.7">0.1uF</text>
<text x="58.2" y="81.1">POW_CTL</text>
<text x="81" y="79.8">POW_CTL</text>
<text x="143.3" y="82.4">GND</text>
<text x="425.2" y="83.7">GND</text>
<text x="497.6" y="78.6">GND</text>
<text x="533.1" y="78.6">0R</text>
<text x="64.5" y="88.7">7.5K</text>
<text x="329.9" y="84.9">0.1uF</text>
<text x="552.2" y="87.5">+3.3V_RAM2</text>
<text x="44.2" y="92.5">GND</text>
<text x="89.9" y="93.8">0.01uF</text>
<text x="131.8" y="95.1">4.7nF</text>
<text x="139.4" y="95.1">39pF</text>
<text x="326.1" y="93.8">GND</text>
<text x="346.5" y="90">7.5K</text>
<text x="371.9" y="95.1">0.01uF</text>
<text x="533.1" y="90">0R</text>
<text x="81" y="98.9">2K</text>
<text x="175" y="97.6">4.7K/1%</text>
<text x="363" y="100.2">2K</text>
<text x="413.8" y="96.4">4.7nF</text>
<text x="421.4" y="96.4">39pF</text>
<text x="456.9" y="98.9">4.7K/1%</text>
<text x="86.1" y="102.7">GND</text>
<text x="131.8" y="104">49.9k</text>
<text x="199.1" y="107.8">2K/1%</text>
<text x="368" y="104">GND</text>
<text x="413.8" y="105.2">49.9k</text>
<text x="481.1" y="109.1">2K/1%</text>
<text x="135.6" y="114.1">GND</text>
<text x="417.6" y="115.4">GND</text>
<text x="196.6" y="129.4">GND</text>
<text x="478.5" y="130.6">GND</text>
<text x="135.6" y="173.8">6.8uH/100KHz</text>
<text x="239.8" y="173.8">0R</text>
<text x="84.8" y="178.9">0.1uF</text>
<text x="220.7" y="178.9">0.1uF</text>
<text x="429" y="177.6">6.8uH/100KHz</text>
<text x="516.6" y="175.1">+1.8V_FPGA</text>
<text x="378.2" y="182.7">0.1uF</text>
<text x="514.1" y="182.7">0.1uF</text>
<text x="70.9" y="190.3">POW_CTL</text>
<text x="163.6" y="186.5">1K/1%</text>
<text x="204.2" y="187.8">GND</text>
<text x="456.9" y="190.3">2K/1%</text>
<text x="497.6" y="191.6">GND</text>
<text x="36.6" y="194.1">0.1uF</text>
<text x="131.8" y="192.9">GND</text>
<text x="329.9" y="198">0.1uF</text>
<text x="364.2" y="194.1">POW_CTL</text>
<text x="425.2" y="196.7">GND</text>
<text x="32.8" y="203">GND</text>
<text x="53.1" y="199.2">7.5K</text>
<text x="346.5" y="203">7.5K</text>
<text x="69.6" y="209.4">2K</text>
<text x="78.5" y="204.3">0.01uF</text>
<text x="120.4" y="205.6">4.7nF</text>
<text x="128" y="205.6">39pF</text>
<text x="326.1" y="206.8">GND</text>
<text x="371.9" y="208.1">0.01uF</text>
<text x="413.8" y="209.4">4.7nF</text>
<text x="421.4" y="209.4">39pF</text>
<text x="74.7" y="213.2">GND</text>
<text x="120.4" y="214.5">49.9k</text>
<text x="363" y="213.2">2K</text>
<text x="456.9" y="211.9">511/1%</text>
<text x="187.7" y="218.3">2K/1%</text>
<text x="368" y="217">GND</text>
<text x="413.8" y="218.3">49.9k</text>
<text x="124.2" y="224.6">GND</text>
<text x="196.6" y="225.9">2K/1%</text>
<text x="216.9" y="223.4">GND</text>
<text x="536.9" y="227.2">GND</text>
<text x="417.6" y="228.4">GND</text>
<text x="497.6" y="229.7">2K/1%</text>
</g>
<g font-size="2.3">
<text x="201.7" y="64.6">100uF/6.3V</text>
<text x="483.6" y="65.9">100uF/6.3V</text>
<text x="100.8" y="70.9">1</text>
<text x="110.7" y="70.9">8</text>
<text x="100.8" y="76">2</text>
<text x="110.7" y="76">7</text>
<text x="382.8" y="72.2">1</text>
<text x="382.8" y="77.3">2</text>
<text x="392.7" y="77.3">7</text>
<text x="392.7" y="72.2">8</text>
<text x="100.8" y="81.1">3</text>
<text x="110.7" y="81.1">6</text>
<text x="382.8" y="82.4">3</text>
<text x="392.7" y="82.4">6</text>
<text x="100.8" y="86.2">4</text>
<text x="110.7" y="86.2">5</text>
<text x="382.8" y="87.4">4</text>
<text x="392.7" y="87.4">5</text>
<text x="200.4" y="119.2">Vo = 0.8x(1+R1/R2)</text>
<text x="482.3" y="120.5">Vo = 0.8x(1+R1/R2)</text>
<text x="190.2" y="175.1">100uF/6.3V</text>
<text x="483.6" y="178.9">100uF/6.3V</text>
<text x="89.4" y="181.4">1</text>
<text x="99.3" y="181.4">8</text>
<text x="382.8" y="185.2">1</text>
<text x="392.7" y="185.2">8</text>
<text x="89.4" y="186.5">2</text>
<text x="89.4" y="191.6">3</text>
<text x="99.3" y="186.5">7</text>
<text x="99.3" y="191.6">6</text>
<text x="382.8" y="190.3">2</text>
<text x="392.7" y="190.3">7</text>
<text x="89.4" y="196.7">4</text>
<text x="99.3" y="196.7">5</text>
<text x="382.8" y="195.4">3</text>
<text x="392.7" y="195.4">6</text>
<text x="382.8" y="200.5">4</text>
<text x="392.7" y="200.5">5</text>
<text x="194.1" y="229.7">Vo = 0.8x(1+R1/R2)</text>
<text x="492.5" y="233.5">Vo = 0.8x(1+R1/R2)</text>
</g>
<g font-size="2.3" fill="#a00000">
<text x="100.1" y="90">TPS54331D</text>
<text x="382" y="91.3">TPS54331D</text>
<text x="88.6" y="200.5">TPS54331D</text>
<text x="382" y="204.3">TPS54331D</text>
</g>
</svg>
